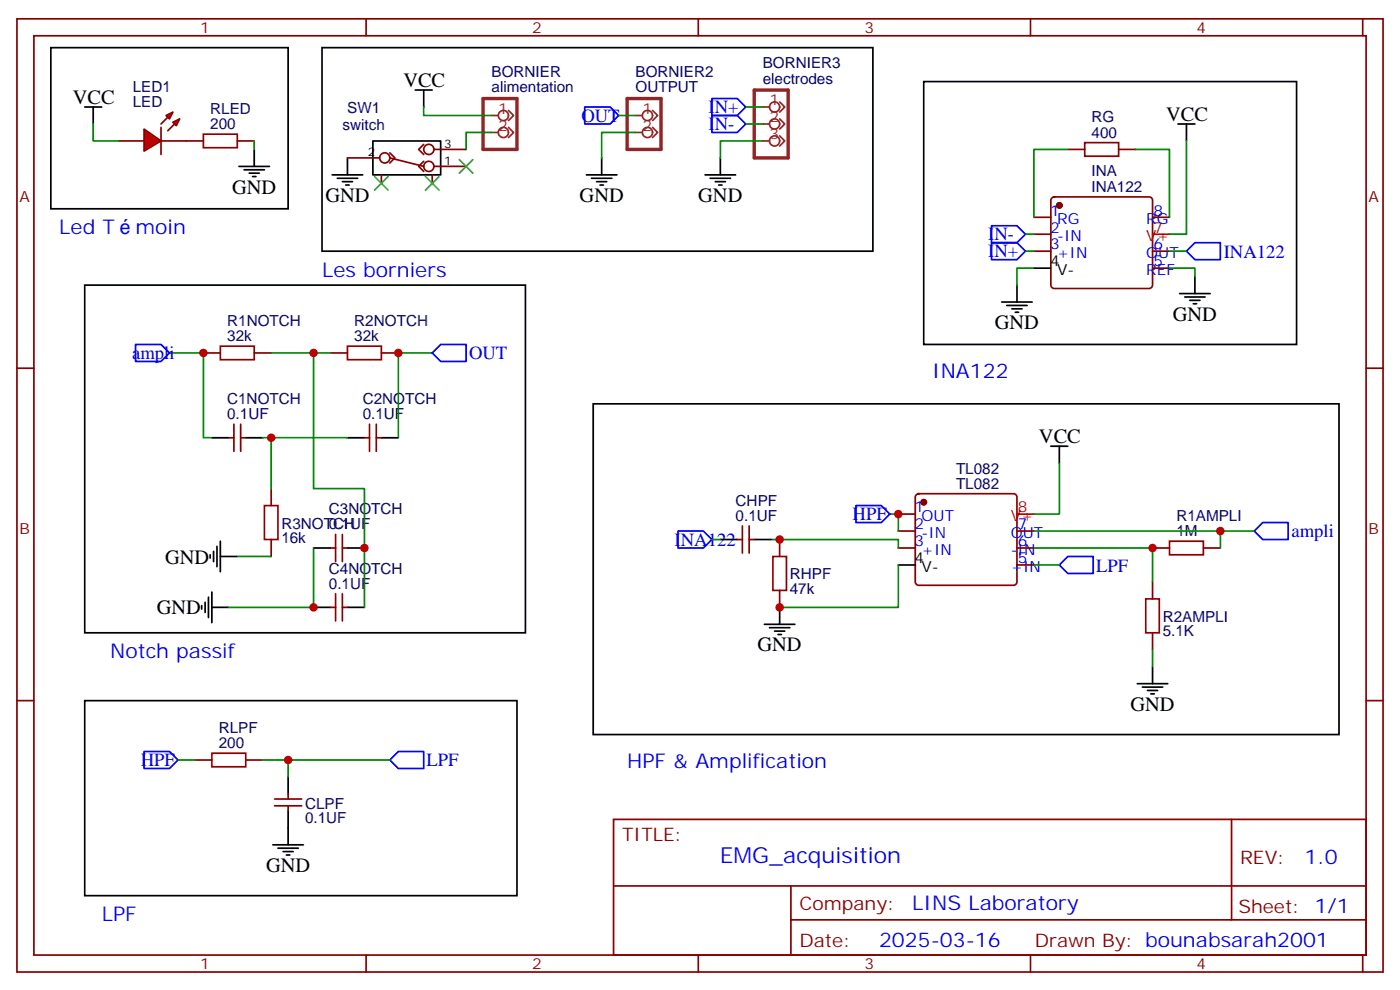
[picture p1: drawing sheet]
<svg xmlns="http://www.w3.org/2000/svg" width="291mm" height="206mm" viewBox="0 0 291 206" stroke-linecap="round" stroke-linejoin="round" font-family="sans-serif">
<g fill="none" stroke="#870000" stroke-width=".35">
<path d="M3.5 3.9h284.4v198.3h-284.4zM7.1 7.4h277.2v191.2h-277.2zM76.2 3.9v3.5M145.3 3.9v3.5M214.5 3.9v3.5M283.6 3.9v3.5M38.8 29.3h3.5M49.4 29.3h3.5M72.3 32.8h6.7M79.4 36.4v1.7M81.1 31.8l1.1 1-1.1 1.1M81.1 32.8l7.1 1.8"/>
<path d="M88.2 30l-1.1 1.1 1.1 1M88.2 33.5l-1.1 1.1 1.1 1.1M90 36.4v1.7M90.3 31.1h6.7M90.3 34.6h6.7M3.5 76.6h3.6M284.3 76.6h3.6M3.5 145.7h3.6M284.3 145.7h3.6M127.7 170.4h156.6v28.2h-156.6zM256.3 170.5v20.8M76.2 198.6v3.6"/>
<path d="M127.7 184.3h156.5M145.3 198.6v3.6M164.6 191.3h119.6M164.6 184.3v14.1M214.5 198.6v3.6M283.6 198.6v3.6"/>
<circle cx="80.1" cy="32.8" r="1.06"/>
<circle cx="89.3" cy="31.1" r="1.06"/>
<circle cx="89.3" cy="34.6" r="1.06"/>
</g>
<path d="M157 18.7h7v14.1h-7zM100.5 20.5h7.1v10.6h-7.1zM130.5 20.5h7.1v10.6h-7.1z" fill="none" stroke="#8c2424" stroke-width=".71"/>
<g fill="none" stroke="#8c2424" stroke-width=".35">
<path d="M102.3 24h1.4M102.3 27.6h1.4M105.8 23l1.1 1-1.1 1.1M105.8 26.5l1.1 1.1-1.1 1M132.3 24h1.4M132.3 27.6h1.4M135.8 23l1.1 1-1.1 1.1M135.8 26.5l1.1 1.1-1.1 1M158.7 22.3h1.5M158.7 25.8h1.5M158.7 29.3h1.5M162.3 21.2l1 1.1-1 1"/>
<path d="M162.3 24.7l1 1.1-1 1M162.3 28.3l1 1-1 1.1"/>
<circle cx="104.8" cy="27.6" r="1.06"/>
<circle cx="104.8" cy="24" r="1.06"/>
<circle cx="134.8" cy="27.6" r="1.06"/>
<circle cx="134.8" cy="24" r="1.06"/>
<circle cx="161.2" cy="29.3" r="1.06"/>
<circle cx="161.2" cy="22.3" r="1.06"/>
<circle cx="161.2" cy="25.8" r="1.06"/>
</g>
<g fill="none" stroke="#000" stroke-width=".35">
<path d="M67 9.9h114.7v42.3h-114.7zM86.4 18.7h3.6M88.2 18.7v3.6M69.1 36.4h6.4M70.2 37.1h4.2M71.3 37.8h2.1M72 38.5h.7M72.3 32.8v3.6M77.6 29.3h14.1v7.1h-14.1zM122.1 36.4h6.3M123.1 37.1h4.3M124.2 37.8h2.1"/>
<path d="M124.9 38.5h.7M125.2 32.8v3.6M146.8 36.4h6.3M147.8 37.1h4.2M148.9 37.8h2.1M149.6 38.5h.7M149.9 32.8v3.6"/>
</g>
<path d="M88.2 22.3v1.7h14.1M102.3 27.6h-5.3v3.5M128.8 24h3.5M132.3 27.6h-7.1v5.2M155.2 22.3h3.5M155.2 25.8h3.5M158.7 29.3h-8.8v3.5" fill="none" stroke="#008700" stroke-width=".35"/>
<path d="M121.7 22.3h5.3l1.8 1.7-1.8 1.8h-5.3zM148.2 20.5h5.3l1.7 1.8-1.7 1.7h-5.3zM148.2 24h5.3l1.7 1.8-1.7 1.8h-5.3z" fill="none" stroke="#00f" stroke-width=".35"/>
<path d="M42.3 27.9h7.1v2.8h-7.1z" fill="none" stroke="#a10000" stroke-width=".35"/>
<g fill="#f00" stroke="#870000" stroke-width=".35">
<path d="M30 26.8l3.5 2.5-3.5 2.1z"/>
<path d="M33.5 26.5v5.6z"/>
</g>
<g fill="#870000" stroke="#870000" stroke-width=".35">
<path d="M33.5 25.8l1.4-1.4z"/>
<path d="M34.9 27.2l1.4-1.4z"/>
</g>
<g fill="#f00" stroke="#870000" stroke-width=".35">
<path d="M34.6 24l1.4-.7-.7 1.4z"/>
<path d="M36 25.4l1.4-.7-.7 1.4z"/>
</g>
<g fill="none" stroke="#870000" stroke-width=".35">
<path d="M24.7 29.3h5.3M33.5 29.3h5.3M222.2 31.1h3.6M232.8 31.1h3.6M215.2 45.2h3.5M215.2 48.7h3.5M215.2 52.2h3.5M219 41.2l.4-.2h19.8a.71 .71 0 0 1 .7 .7v17.6a.76 .76 0 0 1-.7 .7h-19.8a.76 .76 0 0 1-.7-.7v-17.6zM239.9 45.2h3.5M239.9 52.2h3.5M239.9 55.8h3.5M42.3 73.4h3.6"/>
<path d="M52.9 73.4h3.5M68.8 73.4h3.5M79.4 73.4h3.5M47.6 91.1h1.1M48.7 88.2v5.7M50.1 88.2v5.7M50.1 91.1h1.1M75.8 91.1h1.1M76.9 88.2v5.7M78.3 91.1h1.1M78.3 88.2v5.7M56.4 101.6v3.6"/>
<path d="M56.4 112.2v3.5M68.8 114h1M69.8 111.2v5.6M71.3 114h1M71.3 111.2v5.6M153.5 112.2h1M154.5 109.4v5.6M155.9 109.4v5.6M155.9 112.2h1.1M162.3 112.2v3.5M187 106.9h3.5M187 110.5h3.5"/>
<path d="M187 114h3.5M190.7 102.9l.5-.2h19.8a.71 .71 0 0 1 .7 .7v17.6a.76 .76 0 0 1-.7 .7h-19.8a.76 .76 0 0 1-.7-.7v-17.6zM211.7 110.5h3.5M211.7 114h3.5M211.7 117.5h3.5M239.9 114h3.5M250.5 114h3.5M68.8 126.3h1M69.8 123.5v5.7M71.3 123.5v5.7M71.3 126.3h1M162.3 122.8v3.5"/>
<path d="M239.9 121v3.6M239.9 131.6v3.5M40.6 158.1h3.5M51.2 158.1h3.5M57.1 166.2h5.7M57.1 167.6h5.7M60 165.1v1.1M60 167.6v1.1"/>
</g>
<g fill="none" stroke="#000" stroke-width=".35">
<path d="M10.6 9.9h49.4v33.5h-49.4zM192.3 17h77.6v54.6h-77.6zM17.6 22.3h3.6M19.4 22.3v3.5M49.7 34.6h6.4M50.8 35.3h4.2M51.9 36h2.1M52.6 36.7h.7M52.9 31.1v3.5M245.2 25.8h3.5M246.9 25.8v3.5M17.6 59.3h91.8v72.3h-91.8z"/>
<path d="M211.7 59.3v3.5M215.2 55.8h3.5M248.7 57.5v3.6M208.5 62.8h6.3M209.5 63.5h4.3M210.6 64.2h2.1M211.3 64.9h.7M245.5 61.1h6.4M246.6 61.8h4.2M247.6 62.5h2.2M248.4 63.2h.7M44.1 91.1h3.5"/>
<path d="M51.2 91.1h3.5M72.3 91.1h3.5M79.4 91.1h3.5M123.5 84h155.2v68.8h-155.2zM218.7 92.8h3.5M220.5 92.8v3.5M43.7 115.4v.7M44.4 114.7v2.1M45.2 113.6v4.3M45.9 115.7h3.5M45.9 112.6v6.3M65.3 114h3.5"/>
<path d="M72.3 114h3.5M149.9 112.2h3.6M157 112.2h3.5M187 117.5h3.5M42 126v.7M42.7 125.3v2.1M43.4 124.2v4.2M44.1 126.3h3.5M44.1 123.2v6.3M65.3 126.3h3.5M72.3 126.3h3.5M159.1 129.9h6.4"/>
<path d="M160.2 130.6h4.2M161.2 131.3h2.1M161.9 132h.7M162.3 126.3v3.6M239.9 138.7v3.5M17.6 145.7h90v40.6h-90zM236.7 142.2h6.4M237.8 142.9h4.2M238.8 143.6h2.1M239.5 144.3h.7M56.8 175.7h6.3M57.9 176.4h4.2"/>
<path d="M58.9 177.1h2.1M59.6 177.8h.7M60 161.6v3.5M60 168.7v7"/>
</g>
<g fill="none" stroke="#008700" stroke-width=".35">
<path d="M19.4 25.8v3.5h5.3M52.9 29.3v1.8M222.2 31.1h-7v14.1M236.4 31.1h7v14.1M246.9 29.3v19.4h-3.5M213.4 48.7h1.8M213.4 52.2h1.8M215.2 55.8h-3.5v3.5M243.4 55.8h5.3v1.7M243.4 52.2h3.5M35.3 73.4h7v17.7h1.8M56.4 73.4h12.4"/>
<path d="M65.3 73.4v28.2h10.5v24.7M90 73.4h-7.1v17.7M54.7 91.1h17.6M56.4 91.1v10.5M220.5 96.3v10.6h-5.3M49.4 115.7h7M65.3 114v12.3h-17.7M148.2 112.2h1.7M160.5 112.2h26.5v1.8M185.2 106.9h1.8v3.6M187 117.5v8.8h-24.7M215.2 114h24.7v7"/>
<path d="M215.2 110.5h38.8v3.5M215.2 117.5h5.3M254 110.5h7.1M239.9 135.1v3.6M37 158.1h3.6M54.7 158.1h5.3v3.5M60 158.1h21.1"/>
</g>
<g fill="#870000" stroke="#870000" stroke-width=".35">
<circle cx="220.5" cy="42.7" r=".53"/>
<circle cx="192.3" cy="104.5" r=".53"/>
</g>
<path d="M239.9 48.7h3.5M211.7 106.9h3.5" fill="none" stroke="#f00" stroke-width=".35"/>
<path d="M225.8 29.7h7v2.8h-7zM45.9 72h7v2.8h-7zM72.3 72h7.1v2.8h-7.1zM55 105.2h2.9v7h-2.9zM160.9 115.7h2.8v7.1h-2.8zM243.4 112.6h7.1v2.8h-7.1zM238.5 124.6h2.8v7h-2.8zM44.1 156.7h7.1v2.8h-7.1z" fill="none" stroke="#a10000" stroke-width=".35"/>
<path d="M206.4 47h5.3l1.7 1.7-1.7 1.8h-5.3zM206.4 50.5h5.3l1.7 1.7-1.7 1.8h-5.3zM246.9 52.2l1.8-1.7h5.3v3.5h-5.3zM28.2 71.6h5.3l1.8 1.8-1.8 1.8h-5.3zM90 73.4l1.7-1.8h5.3v3.6h-5.3zM141.1 110.5h5.3l1.8 1.7-1.8 1.8h-5.3zM178.2 105.2h5.2l1.8 1.7-1.8 1.8h-5.2zM220.5 117.5l1.7-1.8h5.3v3.6h-5.3zM262.8 108.7h5.3v3.5h-5.3l-1.7-1.7zM30 156.3h5.3l1.7 1.8-1.7 1.7h-5.3zM82.9 156.3h5.3v3.5h-5.3l-1.8-1.7z" fill="none" stroke="#00f" stroke-width=".35"/>
<path d="M78 36.7l2.8 2.8M80.8 36.7l-2.8 2.8M88.5 36.7l2.9 2.8M91.4 36.7l-2.9 2.8M95.6 33.2l2.8 2.8M98.4 33.2l-2.8 2.8" fill="none" stroke="#3c3" stroke-width=".35"/>
<g fill="#c00">
<circle cx="162.3" cy="112.2" r=".88"/>
<circle cx="162.3" cy="126.3" r=".88"/>
<circle cx="187" cy="106.9" r=".88"/>
<circle cx="60" cy="158.1" r=".88"/>
<circle cx="239.9" cy="114" r=".88"/>
<circle cx="56.4" cy="91.1" r=".88"/>
<circle cx="42.3" cy="73.4" r=".88"/>
<circle cx="82.9" cy="73.4" r=".88"/>
<circle cx="254" cy="110.5" r=".88"/>
<circle cx="65.3" cy="73.4" r=".88"/>
<circle cx="75.8" cy="114" r=".88"/>
<circle cx="65.3" cy="126.3" r=".88"/>
</g>
<text font-size="4.6" fill="#00f" x="149.8" y="179.5">EMG_acquisition</text>
<g font-size="4.2">
<text x="15.2" y="21.6">VCC</text>
<text x="84" y="18">VCC</text>
<text x="242.7" y="25.1">VCC</text>
<text x="48.3" y="40.3">GND</text>
<text x="67.7" y="42">GND</text>
<text x="120.6" y="42">GND</text>
<text x="145.3" y="42">GND</text>
<text x="207.1" y="68.5">GND</text>
<text x="244.1" y="66.7">GND</text>
<text x="216.3" y="92.1">VCC</text>
<text x="34.4" y="117.2">GND</text>
<text x="32.6" y="127.8">GND</text>
<text x="157.7" y="135.5">GND</text>
<text x="235.3" y="147.8">GND</text>
<text x="55.4" y="181.4">GND</text>
</g>
<g font-size="4.2" fill="#00f">
<text x="12.3" y="48.7">Led T</text>
<text x="28.2" y="48.7">moin</text>
<text x="67" y="57.5">Les borniers</text>
<text x="194" y="78.7">INA122</text>
<text x="22.9" y="136.9">Notch passif</text>
<text x="130.5" y="159.8">HPF &amp; Amplification</text>
<text x="271.5" y="179.7">1.0</text>
<text x="21.2" y="191.6">LPF</text>
<text x="189.9" y="189.3">LINS Laboratory</text>
<text x="183" y="197.1">2025-03-16</text>
</g>
<g font-size="3.9" fill="#00f">
<text x="147.5" y="23.5">IN+</text>
<text x="121" y="25.3">OUT</text>
<text x="147.5" y="27.1">IN-</text>
<text x="205.7" y="49.9">IN-</text>
<text x="205.7" y="53.5">IN+</text>
<text x="254.7" y="53.6">INA122</text>
<text x="27.5" y="74.6">ampli</text>
<text x="97.6" y="74.7">OUT</text>
<text x="140.4" y="113.5">INA122</text>
<text x="177.4" y="108.2">HPF</text>
<text x="268.8" y="111.7">ampli</text>
<text x="228.1" y="119">LPF</text>
<text x="29.3" y="159.2">HPF</text>
<text x="88.8" y="159.4">LPF</text>
</g>
<g font-size="3.9" fill="#800">
<text x="129.5" y="175">TITLE:</text>
<text x="258.1" y="179.7">REV:</text>
<text x="166.4" y="189.2">Company:</text>
<text x="257.7" y="189.8">Sheet: 1/1</text>
<text x="166.4" y="196.9">Date:</text>
<text x="215.4" y="197">Drawn By: bounabsarah2001</text>
</g>
<g font-size="3.2" fill="#800">
<text x="41.6" y="6.9">1</text>
<text x="110.8" y="6.9">2</text>
<text x="179.9" y="6.9">3</text>
<text x="249.1" y="6.9">4</text>
<text x="4.1" y="42">A</text>
<text x="284.9" y="42">A</text>
<text x="4.1" y="111.2">B</text>
<text x="284.9" y="111.2">B</text>
<text x="41.6" y="201.6">1</text>
<text x="110.8" y="201.6">2</text>
<text x="179.9" y="201.6">3</text>
<text x="249.1" y="201.6">4</text>
</g>
<g font-size="3.2" fill="#000080">
<text x="102.3" y="16">BORNIER</text>
<text x="132.3" y="16">BORNIER2</text>
<text x="158.7" y="17.5">electrodes</text>
<text x="158.7" y="14.2">BORNIER3</text>
<text x="27.6" y="22.3">LED</text>
<text x="27.6" y="19.2">LED1</text>
<text x="43.8" y="23.7">RLED</text>
<text x="72.3" y="23.5">SW1</text>
<text x="102.3" y="19.2">alimentation</text>
<text x="132.3" y="19.2">OUTPUT</text>
<text x="43.8" y="26.8">200</text>
<text x="71.3" y="27">switch</text>
<text x="227.2" y="28.6">400</text>
<text x="227.2" y="25.4">RG</text>
<text x="227.2" y="39.9">INA122</text>
<text x="227.2" y="36.7">INA</text>
<text x="47.3" y="70.9">32k</text>
<text x="47.3" y="67.8">R1NOTCH</text>
<text x="73.7" y="70.9">32k</text>
<text x="73.7" y="67.8">R2NOTCH</text>
<text x="47.3" y="87.2">0.1UF</text>
<text x="47.3" y="84">C1NOTCH</text>
<text x="75.5" y="87.2">0.1UF</text>
<text x="75.5" y="84">C2NOTCH</text>
<text x="199" y="101.6">TL082</text>
<text x="199" y="98.6">TL082</text>
<text x="68.4" y="106.9">C3NOTCH</text>
<text x="153.1" y="105.2">CHPF</text>
<text x="58.6" y="113">16k</text>
<text x="58.6" y="110">R3NOTCH</text>
<text x="68.4" y="110.1">0.1UF</text>
<text x="153.1" y="108.3">0.1UF</text>
<text x="244.8" y="111.5">1M</text>
<text x="244.8" y="108.3">R1AMPLI</text>
<text x="68.4" y="119.3">C4NOTCH</text>
<text x="68.4" y="122.4">0.1UF</text>
<text x="164.4" y="123.6">47k</text>
<text x="164.4" y="120.5">RHPF</text>
<text x="242" y="129.3">R2AMPLI</text>
<text x="242" y="132.4">5.1K</text>
<text x="45.5" y="155.6">200</text>
<text x="45.5" y="152.4">RLPF</text>
<text x="63.5" y="171.2">0.1UF</text>
<text x="63.5" y="168.2">CLPF</text>
</g>
<g font-size="3.2" fill="#8d2323">
<text x="103.7" y="23.7">1</text>
<text x="133.7" y="23.7">1</text>
<text x="160.2" y="21.9">1</text>
<text x="103.7" y="27.2">2</text>
<text x="133.7" y="27.2">2</text>
<text x="160.2" y="25.4">2</text>
<text x="160.2" y="29">3</text>
</g>
<g font-size="3.2" fill="#00f">
<text x="218.5" y="44.8">1</text>
<text x="220" y="46.6">RG</text>
<text x="238.6" y="46.6">RG</text>
<text x="240.1" y="44.8">8</text>
<text x="218.5" y="48.4">2</text>
<text x="218.5" y="51.9">3</text>
<text x="220" y="50.1">-IN</text>
<text x="220" y="53.7">+IN</text>
<text x="238.6" y="53.7">OUT</text>
<text x="240.1" y="51.9">6</text>
<text x="238.6" y="57.2">REF</text>
<text x="240.1" y="55.4">5</text>
<text x="190.3" y="106.6">1</text>
<text x="190.3" y="110.1">2</text>
<text x="190.3" y="113.6">3</text>
<text x="191.8" y="108.3">OUT</text>
<text x="191.8" y="111.9">-IN</text>
<text x="210.4" y="111.9">OUT</text>
<text x="211.8" y="113.6">6</text>
<text x="211.8" y="110.1">7</text>
<text x="191.8" y="115.4">+IN</text>
<text x="210.4" y="118.9">+IN</text>
<text x="210.4" y="115.4">-IN</text>
<text x="211.8" y="117.2">5</text>
</g>
<g font-size="3.2" fill="#f00">
<text x="238.6" y="50.1">V+</text>
<text x="240.1" y="48.4">7</text>
<text x="211.8" y="106.6">8</text>
<text x="210.4" y="108.3">V+</text>
</g>
<g font-size="3.2">
<text x="218.5" y="55.4">4</text>
<text x="220" y="57.2">V-</text>
<text x="190.3" y="117.2">4</text>
<text x="191.8" y="118.9">V-</text>
</g>
<g font-size="2.5">
<text x="76.6" y="32.5">2</text>
<text x="92.4" y="30.7">3</text>
<text x="92.4" y="34.3">1</text>
</g>
</svg>
